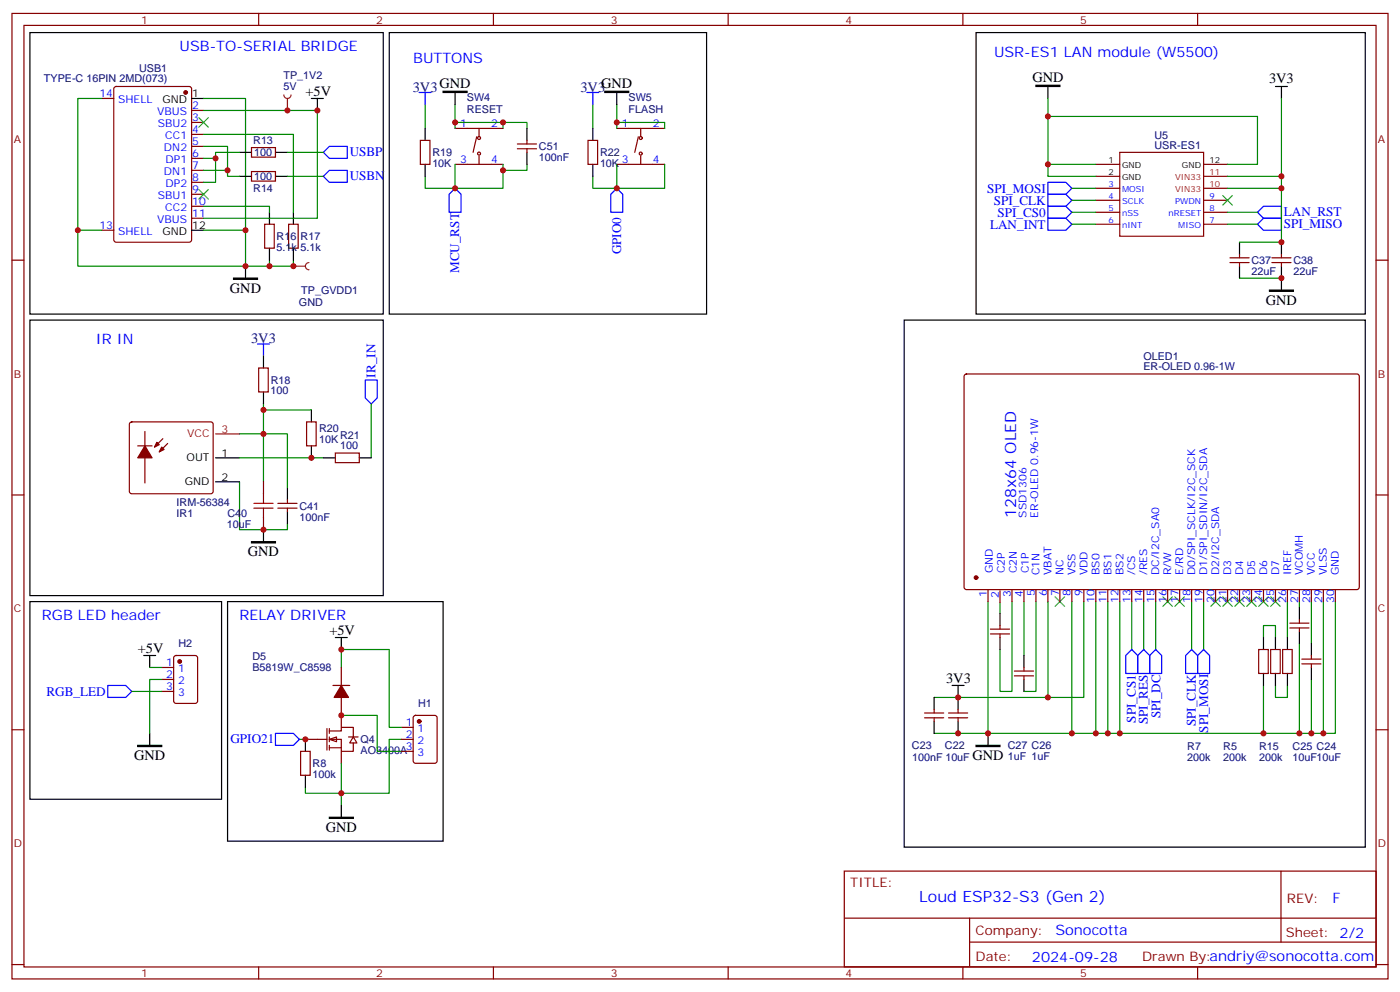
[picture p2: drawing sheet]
<svg xmlns="http://www.w3.org/2000/svg" width="412mm" height="292mm" viewBox="0 0 412 292" stroke-linecap="round" stroke-linejoin="round" font-family="sans-serif">
<g fill="none" stroke="#870000" stroke-width=".35">
<path d="M3.5 4h405.4v284.3h-405.4zM7.1 7.5h398.2v277.3h-398.2zM76.2 4v3.5M145.3 4v3.5M214.5 4v3.5M283.6 4v3.5M352.8 4v3.5M3.5 76.6h3.6M78 66h2.8v7.1h-2.8zM85 66h2.8v7.1h-2.8zM405.3 76.6h3.6M3.5 145.8h3.6"/>
<path d="M405.3 145.8h3.6M3.5 214.9h3.6M405.3 214.9h3.6M248.7 256.5h156.6v28.3h-156.6zM377.3 256.6v20.8M248.7 270.4h156.5M285.6 277.4h119.6M285.6 270.4v14.1M3.5 284.1h3.6M76.2 284.8v3.5M145.3 284.8v3.5M214.5 284.8v3.5"/>
<path d="M283.6 284.8v3.5M352.8 284.8v3.5M405.3 284.1h3.6"/>
</g>
<path d="M79.4 76.6v1.8h-7.1M86.4 76.6v1.8h-7M70.6 141.9v14.1h14.1v-1.8" fill="none" stroke="#008700" stroke-width=".35"/>
<path d="M79.4 62.5v3.5M79.4 73.1v3.5M86.4 62.5v3.5M86.4 73.1v3.5" fill="none" stroke="#000" stroke-width=".35"/>
<path d="M38.3 124.5l.5-.3h23.3l.5 .3 .2 .5v19.7l-.2 .5-.5 .2h-23.3l-.5-.2-.2-.5v-19.7z" fill="#fff" stroke="#870000" stroke-width=".35"/>
<g fill="none" stroke="#000" stroke-width=".35">
<path d="M8.8 9.6h104.1v82.9h-104.1zM287.5 9.6h114.7v82.9h-114.7zM56.4 29h3.6M308.7 25.5v3.5M375.7 25.5h3.5M377.5 25.5v3.5M56.4 67.8h3.6M72.3 78.4v3.5M365.1 71.3v3.6M365.1 78.4v3.5M377.5 71.3v3.6M377.5 78.4v7"/>
<path d="M8.8 94.3h104.1v81.1h-104.1zM77.6 104.8v3.6M77.6 115.4v3.6M63.5 134.8h7.1M91.7 120.7v3.5M91.7 131.3v3.5M95.2 134.8h3.6M105.8 134.8h3.6M63.5 141.9h7.1M77.6 156v3.5M84.7 143.7v3.5M84.7 150.7v3.5"/>
</g>
<path d="M63.5 127.8h7.1" fill="none" stroke="#f00" stroke-width=".35"/>
<g fill="#870000" stroke="#870000" stroke-width=".35">
<path d="M42.7 131.3l2.1 3.5h-4.2z"/>
<path d="M47.6 131.7l.7 .7-1.4 .7z"/>
<path d="M46.2 130.2l.7 .8-1.4 .7z"/>
<circle cx="54.7" cy="27.2" r=".53"/>
</g>
<g fill="none" stroke="#870000" stroke-width=".35">
<path d="M30 29h3.5M33.7 25.7l.5-.2h21.5l.7 .4v44.7l-.4 .7h-21.8l-.6-.4-.1-44.7zM56.4 32.5h3.6M56.4 36.1h3.6M56.4 39.6h3.6M56.4 43.1h3.6M56.4 46.6h3.6M56.4 50.2h3.6M56.4 53.7h3.6M56.4 57.2h3.6M322.8 48.4h7M322.8 51.9h7"/>
<path d="M322.8 55.5h7M322.8 59h7M329.8 44.9h24.7v24.7h-24.7zM354.5 48.4h7.1M354.5 51.9h7.1M354.5 55.5h7.1M354.5 59h7.1M30 67.8h3.5M56.4 60.7h3.6M56.4 64.3h3.6M322.8 62.5h7M322.8 66h7"/>
<path d="M354.5 62.5h7.1M354.5 66h7.1M362.3 77.3h5.6M362.3 75.9h5.6M365.1 74.9v1M365.1 77.3v1.1M374.6 77.3h5.7M374.6 75.9h5.7M377.5 74.9v1M377.5 77.3v1.1M76.2 108.4h2.8v7h-2.8zM40.6 131.3h4.2"/>
<path d="M42.7 127.1v15.1M48 129.2l-2.5 2.5M49.4 130.6l-2.5 2.5M90.3 124.2h2.8v7.1h-2.8zM98.8 133.4h7v2.8h-7zM77.6 141.9v3.5M77.6 152.5v3.5M81.8 148.2h5.7M81.8 149.6h5.7M84.7 147.2v1M84.7 149.6v1.1"/>
</g>
<path d="M305.2 25.1h7v.4h-7zM68.8 81.9h7v.4h-7zM373.9 85.4h7.1v.4h-7.1zM74.1 159.5h7v.4h-7z" fill="#000" stroke="#000" stroke-width=".35"/>
<g fill="none" stroke="#008700" stroke-width=".35">
<path d="M30 29h-7.1v38.8h7.1M60 29h12.3v38.8M60 32.5h33.5v31.8h-33.5M60 39.6h26.4v22.9M308.7 29v19.4h14.1M308.7 34.3h61.7v14.1h-8.8M377.5 29v22.9h-15.9M60 46.6h3.5M60 50.2h7M308.7 48.4v3.5h14.1M315.7 55.5h7.1M315.7 59h7.1"/>
<path d="M377.5 51.9v3.6h-15.9M377.5 55.5v15.8h-12.4M22.9 67.8v10.6h49.4v-10.6h-12.3M60 60.7h19.4v1.8M315.7 62.5h7.1M315.7 66h7.1M361.6 62.5h8.8M361.6 66h8.8M365.1 81.9h12.4M77.6 119v22.9M109.4 119v15.8M70.6 127.8h14.1v15.9"/>
<path d="M70.6 134.8h24.6M77.6 120.7h14.1"/>
</g>
<path d="M74.8 149.6h5.6M74.8 148.2h5.6M77.6 145.4v2.8M77.6 149.6v2.9" fill="none" stroke="#a10000" stroke-width=".35"/>
<path d="M95.2 44.9l1.8-1.8h5.3v3.5h-5.3zM95.2 51.9l1.8-1.7h5.3v3.5h-5.3zM308.7 53.7h5.3l1.7 1.8-1.7 1.7h-5.3zM308.7 57.2h5.3l1.7 1.8-1.7 1.7h-5.3zM308.7 60.7h5.3l1.7 1.8-1.7 1.8h-5.3zM308.7 64.3h5.3l1.7 1.7-1.7 1.8h-5.3zM370.4 66l1.8-1.7h5.3v3.5h-5.3zM370.4 62.5l1.8-1.8h5.3v3.6h-5.3zM75.8 101.3h3.6M77.6 101.3v3.5M107.6 111.9h3.5v5.3l-1.7 1.8-1.8-1.8z" fill="none" stroke="#00f" stroke-width=".35"/>
<path d="M58.6 34.6l2.8 2.9M61.4 34.6l-2.8 2.9M58.6 55.8l2.8 2.8M61.4 55.8l-2.8 2.8M360.2 57.6l2.8 2.8M363 57.6l-2.8 2.8" fill="none" stroke="#3c3" stroke-width=".35"/>
<path d="M86.4 78.4h3.6M91 77.3a1.06 1.06 0 0 0-1 1.1 1.06 1.06 0 0 0 1 1" fill="none" stroke="#8c2424" stroke-width=".35"/>
<circle cx="86.4" cy="78.4" r=".18" fill="#8c2424"/>
<g fill="none" stroke="#008700" stroke-width=".35">
<path d="M291 177.2v38.8h102.3v-38.8M294.6 177.5v3.2M298.1 177.2v26.4h-3.5v-12.3M301.6 177.2v15.8M305.2 177.2v26.4h-3.6M308.7 177.2v28.2h-33.5M315.7 177.2v38.8M319.3 177.2v28.2h-10.6M322.8 177.2v38.8M326.3 177.2v38.8M329.8 177.2v38.8M333.4 177.2v14.1"/>
<path d="M336.9 177.2v14.1M340.4 177.2v14.1M351 177.2v14.1M354.5 177.2v14.1M379.2 177.2v10.5M382.8 177.2v1.7M386.3 177.2v12.3M389.8 177.2v38.8M372.2 187.7v-3.5h3.5v3.5M382.8 189.5v26.5M275.2 216h15.8M372.2 201.9v14.1"/>
<path d="M375.7 201.9v3.5h3.5v-3.5M386.3 200.1v15.9"/>
</g>
<g fill="none" stroke="#000" stroke-width=".35">
<path d="M382.8 178.9v3.6M294.6 180.7v3.5M294.6 187.7v3.6M301.6 193v3.6M372.2 187.7v3.6M372.2 198.3v3.6M375.7 187.7v3.6M375.7 198.3v3.6M379.2 187.7v3.6M379.2 198.3v3.6M382.8 186v3.5M386.3 189.5v3.5"/>
<path d="M386.3 196.6v3.5M275.2 205.4v3.5M275.2 212.4v3.6M280.5 201.9h3.5M282.2 201.9v7M282.2 212.4v3.6M291 216v3.5M301.6 200.1v3.5"/>
</g>
<g fill="none" stroke="#870000" stroke-width=".35">
<path d="M284.2 110.3l.5-.2 115.3 .1 .4 .6-.1 62.4-.6 .4h-115.3l-.4-.7v-62.1zM291 173.6v3.6M294.6 174v3.5M298.1 173.6v3.6M301.6 173.6v3.6M305.2 173.6v3.6M308.7 173.6v3.6M312.2 173.6v3.6M315.7 173.6v3.6M319.3 173.6v3.6M322.8 173.6v3.6M326.3 173.6v3.6"/>
<path d="M329.8 173.6v3.6M333.4 173.6v3.6M336.9 173.6v3.6M340.4 173.6v3.6M344 173.6v3.6M347.5 173.6v3.6M351 173.6v3.6M354.5 173.6v3.6M358.1 173.6v3.6M361.6 173.6v3.6M365.1 173.6v3.6M368.7 173.6v3.6"/>
<path d="M372.2 173.6v3.6M375.7 173.6v3.6M379.2 173.6v3.6M382.8 173.6v3.6M386.3 173.6v3.6M389.8 173.6v3.6M393.3 173.6v3.6M291.7 186.7h5.7M291.7 185.3h5.7M294.6 184.2v1.1M294.6 186.7v1M298.8 199h5.6"/>
<path d="M298.8 197.6h5.6M301.6 196.6v1M301.6 199v1.1M370.8 191.3h2.8v7h-2.8zM374.3 191.3h2.8v7h-2.8zM377.8 191.3h2.8v7h-2.8zM379.9 183.5h5.7M379.9 184.9h5.7M382.8 182.5v1M382.8 184.9v1.1M383.5 194.1h5.6M383.5 195.5h5.6"/>
<path d="M386.3 193v1.1M386.3 195.5v1.1M272.3 211.4h5.7M272.3 210h5.7M275.2 208.9v1.1M275.2 211.4v1M279.4 211.4h5.6M279.4 210h5.6M282.2 208.9v1.1M282.2 211.4v1"/>
</g>
<g fill="none" stroke="#3c3" stroke-width=".35">
<path d="M310.8 175.8l2.8 2.8M313.6 175.8l-2.8 2.8M342.5 175.8l2.9 2.8M345.4 175.8l-2.9 2.8M346.1 175.8l2.8 2.8M348.9 175.8l-2.8 2.8M356.7 175.8l2.8 2.8M359.5 175.8l-2.8 2.8M360.2 175.8l2.8 2.8M363 175.8l-2.8 2.8M363.7 175.8l2.8 2.8M366.5 175.8l-2.8 2.8"/>
<path d="M367.2 175.8l2.9 2.8M370.1 175.8l-2.9 2.8M370.8 175.8l2.8 2.8M373.6 175.8l-2.8 2.8M374.3 175.8l2.8 2.8M377.1 175.8l-2.8 2.8"/>
</g>
<path d="M333.4 191.3l1.7 1.7v5.3h-3.5v-5.3zM336.9 191.3l1.8 1.7v5.3h-3.6v-5.3zM338.7 193l1.7-1.7 1.8 1.7v5.3h-3.5zM351 191.3l1.8 1.7v5.3h-3.6v-5.3zM354.5 191.3l1.8 1.7v5.3h-3.5v-5.3z" fill="none" stroke="#00f" stroke-width=".35"/>
<path d="M287.5 219.5h7.1v.4h-7.1z" fill="#000" stroke="#000" stroke-width=".35"/>
<circle cx="287.5" cy="170.1" r=".53" fill="#870000" stroke="#870000" stroke-width=".35"/>
<g fill="#fff" stroke="#870000" stroke-width=".35">
<path d="M97 217.7l2.1-.7v1.4z"/>
<path d="M104.1 217l1 1.8h-2.1z"/>
</g>
<g fill="none" stroke="#870000" stroke-width=".35">
<path d="M134.1 37.8h14.1M141.1 37.8v2.5M181.7 37.8h14.1M188.7 37.8v2.5M74.1 43.5h7v2.8h-7zM74.1 50.5h7v2.8h-7zM123.8 41.3h2.8v7.1h-2.8zM134.1 48.4h14.1M140.4 40.3l-1.1 4.6M141.1 45.9v2.5M152.4 43.8h5.6M152.4 42.4h5.6"/>
<path d="M155.2 41.3v1.1M155.2 43.8v1.1M173.2 41.3h2.8v7.1h-2.8zM181.7 48.4h14.1M188 40.3l-1 4.6M188.7 45.9v2.5M47.6 196.6h3.6M51.4 193.2l.5-.2h5.6l.7 .5v12.9l-.5 .7-5.8 .1-.7-.5v-13zM100.5 196.6v5.3M47.6 200.1h3.6M47.6 203.6h3.6M90 217.7h6.3"/>
<path d="M96.3 214.6v6.3M97 215.3h3.5v-1.1h3.6v2.8M97 217.7h3.5v3.6h3.6v-2.5M97 214.6v1.4M97 217v1.4M97 219.5v1.4M98.1 201.9h4.9M100.5 205.4v8.8M102.7 217h2.8M118.2 217.7h3.5M118.2 214.2h3.5M121.9 210.9l.5-.2h5.7l.6 .4 .1 13-.5 .6-5.9 .1-.6-.5-.1-12.9z"/>
<path d="M88.5 221.3h2.9v7h-2.9zM97 220.2h3.5M100.5 221.3v3.5M118.2 221.3h3.5"/>
<circle cx="141.1" cy="40.6" r=".44"/>
<circle cx="141.1" cy="45.2" r=".44"/>
<circle cx="188.7" cy="40.6" r=".44"/>
<circle cx="188.7" cy="45.2" r=".44"/>
</g>
<g fill="none" stroke="#008700" stroke-width=".35">
<path d="M125.2 30.8v7M134.1 36.1h14.1v1.7M134.1 30.8v7M148.2 36.1h7v1.7M174.6 30.8v7M181.7 36.1h14.1v1.7M181.7 30.8v7M60 43.1h7v8.8h3.6M70.6 44.9h-7.1v8.8h-3.5M84.7 44.9h10.5M84.7 51.9h10.5M125.2 51.9v3.6h8.9"/>
<path d="M134.1 48.4v7.1h14.1v-7.1M155.2 48.4v1.8h-7M174.6 51.9v3.6h7.1M181.7 48.4v7.1h14.1v-7.1M44.1 196.6h3.5M100.5 196.6v-5.3h14.2v22.9h3.5M38.8 203.6h8.8M47.6 200.1h-3.5v15.9M88.2 217.7h1.8M100.5 210.7h10.6v10.6h7.1M118.2 217.7h-3.5v15.9h-24.7v-1.8M100.5 224.8v12.3"/>
</g>
<g fill="none" stroke="#000" stroke-width=".35">
<path d="M114.7 9.6h93.4v82.9h-93.4zM91.7 29h3.5M93.5 29v3.5M125.2 37.8v3.5M134.1 27.2v3.6M155.2 37.8v3.5M174.6 37.8v3.5M181.7 27.2v3.6M70.6 44.9h3.5M70.6 51.9h3.5M81.1 44.9h3.6M81.1 51.9h3.6"/>
<path d="M125.2 48.4v3.5M155.2 44.9v3.5M174.6 48.4v3.5M266.3 94.3h135.9v155.2h-135.9zM8.8 177.2h56.5v58.2h-56.5zM67 177.2h63.5v70.5h-63.5zM42.3 193h3.6M44.1 193v3.6M98.8 187.7h3.5M100.5 187.7v3.6M44.1 216v3.5M90 217.7v3.6"/>
<path d="M90 228.3v3.5M100.5 237.1v3.6"/>
</g>
<g fill="#870000" stroke="#870000" stroke-width=".35">
<path d="M100.5 201.9l2.2 3.5h-4.3z"/>
<circle cx="123.5" cy="212.4" r=".53"/>
<circle cx="52.9" cy="194.8" r=".53"/>
</g>
<path d="M130.5 26.9h7.1v.3h-7.1zM178.2 26.9h7v.3h-7zM40.6 219.5h7v.4h-7zM97 240.7h7.1v.3h-7.1z" fill="#000" stroke="#000" stroke-width=".35"/>
<path d="M123.5 27.2h3.5M125.2 27.2v3.6M172.9 27.2h3.5M174.6 27.2v3.6M134.1 55.5l1.7 1.7v5.3h-3.5v-5.3zM181.7 55.5l1.7 1.7v5.3h-3.5v-5.3zM31.7 201.9h5.3l1.8 1.7-1.8 1.8h-5.3zM81.1 216h5.3l1.8 1.7-1.8 1.8h-5.3z" fill="none" stroke="#00f" stroke-width=".35"/>
<path d="M83.6 27.9a1.06 1.06 0 0 0 1.1 1.1 1.06 1.06 0 0 0 1-1.1M84.7 29v3.5" fill="none" stroke="#8c2424" stroke-width=".35"/>
<circle cx="84.7" cy="32.5" r=".18" fill="#8c2424"/>
<g fill="#c00">
<circle cx="79.4" cy="78.4" r=".88"/>
<circle cx="77.6" cy="156" r=".88"/>
<circle cx="77.6" cy="127.8" r=".88"/>
<circle cx="91.7" cy="134.8" r=".88"/>
<circle cx="77.6" cy="120.7" r=".88"/>
<circle cx="22.9" cy="67.8" r=".88"/>
<circle cx="72.3" cy="78.4" r=".88"/>
<circle cx="72.3" cy="67.8" r=".88"/>
<circle cx="63.5" cy="46.6" r=".88"/>
<circle cx="67" cy="50.2" r=".88"/>
<circle cx="308.7" cy="48.4" r=".88"/>
<circle cx="308.7" cy="34.3" r=".88"/>
<circle cx="377.5" cy="51.9" r=".88"/>
<circle cx="377.5" cy="55.5" r=".88"/>
<circle cx="377.5" cy="71.3" r=".88"/>
<circle cx="377.5" cy="81.9" r=".88"/>
<circle cx="86.4" cy="78.4" r=".88"/>
<circle cx="372.2" cy="216" r=".88"/>
<circle cx="329.8" cy="216" r=".88"/>
<circle cx="326.3" cy="216" r=".88"/>
<circle cx="322.8" cy="216" r=".88"/>
<circle cx="315.7" cy="216" r=".88"/>
<circle cx="308.7" cy="205.4" r=".88"/>
<circle cx="282.2" cy="205.4" r=".88"/>
<circle cx="282.2" cy="216" r=".88"/>
<circle cx="389.8" cy="216" r=".88"/>
<circle cx="386.3" cy="216" r=".88"/>
<circle cx="382.8" cy="216" r=".88"/>
<circle cx="291" cy="216" r=".88"/>
<circle cx="90" cy="217.7" r=".88"/>
<circle cx="100.5" cy="210.7" r=".88"/>
<circle cx="100.5" cy="191.3" r=".88"/>
<circle cx="100.5" cy="233.6" r=".88"/>
<circle cx="93.5" cy="32.5" r=".88"/>
<circle cx="148.2" cy="50.2" r=".88"/>
<circle cx="148.2" cy="36.1" r=".88"/>
<circle cx="134.1" cy="36.1" r=".88"/>
<circle cx="181.7" cy="36.1" r=".88"/>
<circle cx="134.1" cy="55.5" r=".88"/>
<circle cx="181.7" cy="55.5" r=".88"/>
<circle cx="84.7" cy="32.5" r=".88"/>
</g>
<g font-size="4.6" fill="#00f">
<text x="299.3" y="152.5" transform="rotate(-90 299.3 152.5)">128x64 OLED</text>
<text x="270.8" y="265.6">Loud ESP32-S3 (Gen 2)</text>
</g>
<g font-size="4.2" fill="#00f">
<text x="52.9" y="14.9">USB-TO-SERIAL BRIDGE</text>
<text x="292.8" y="16.7">USR-ES1 LAN module (W5500)</text>
<text x="121.7" y="18.4">BUTTONS</text>
<text x="28.2" y="101.3">IR IN</text>
<text x="12.3" y="182.5">RGB LED header</text>
<text x="70.6" y="182.5">RELAY DRIVER</text>
<text x="392.5" y="265.8">F</text>
<text x="310.9" y="275.4">Sonocotta</text>
<text x="304" y="283.2">2024-09-28</text>
</g>
<g font-size="4.2">
<text x="90" y="28.3">+5V</text>
<text x="129.5" y="25.8">GND</text>
<text x="177.1" y="25.8">GND</text>
<text x="304.1" y="24">GND</text>
<text x="373.8" y="24.3">3V3</text>
<text x="67.7" y="86.2">GND</text>
<text x="372.9" y="89.8">GND</text>
<text x="73" y="163.8">GND</text>
<text x="97" y="187">+5V</text>
<text x="40.6" y="192.3">+5V</text>
<text x="278.7" y="201.2">3V3</text>
<text x="39.5" y="223.9">GND</text>
<text x="286.5" y="223.9">GND</text>
<text x="96" y="245.1">GND</text>
</g>
<g font-size="4.2" fill="#000080">
<text x="121.6" y="26.9">3V3</text>
<text x="171" y="26.9">3V3</text>
<text x="74" y="101">3V3</text>
</g>
<g font-size="3.9" fill="#00f">
<text x="103" y="46">USBP</text>
<text x="103" y="53.1">USBN</text>
<text x="290.8" y="56.7">SPI_MOSI</text>
<text x="292.8" y="60.3">SPI_CLK</text>
<text x="293.8" y="63.8">SPI_CS0</text>
<text x="378.2" y="63.7">LAN_RST</text>
<text x="291.6" y="67.3">LAN_INT</text>
<text x="378.2" y="67.2">SPI_MISO</text>
<text x="183" y="74.9" transform="rotate(-90 183 74.9)">GPIO0</text>
<text x="135.3" y="80.4" transform="rotate(-90 135.3 80.4)">MCU_RST</text>
<text x="110.6" y="111.2" transform="rotate(-90 110.6 111.2)">IR_IN</text>
<text x="13.7" y="204.9">RGB_LED</text>
<text x="334.6" y="212.8" transform="rotate(-90 334.6 212.8)">SPI_CS1</text>
<text x="338.1" y="213.3" transform="rotate(-90 338.1 213.3)">SPI_RES</text>
<text x="341.8" y="211.6" transform="rotate(-90 341.8 211.6)">SPI_DC</text>
<text x="352.3" y="213.9" transform="rotate(-90 352.3 213.9)">SPI_CLK</text>
<text x="355.9" y="215.8" transform="rotate(-90 355.9 215.8)">SPI_MOSI</text>
<text x="67.9" y="218.9">GPIO21</text>
</g>
<g font-size="3.9" fill="#800">
<text x="250.5" y="261.1">TITLE:</text>
<text x="379.1" y="265.8">REV:</text>
<text x="287.4" y="275.3">Company:</text>
<text x="378.7" y="275.9">Sheet: 2/2</text>
<text x="287.4" y="283">Date:</text>
<text x="336.4" y="283.1">Drawn By:andriy@sonocotta.com</text>
</g>
<g font-size="3.2" fill="#800">
<text x="41.6" y="6.9">1</text>
<text x="110.8" y="6.9">2</text>
<text x="179.9" y="6.9">3</text>
<text x="249.1" y="6.9">4</text>
<text x="318.2" y="6.9">5</text>
<text x="4.1" y="42.1">A</text>
<text x="405.9" y="42.1">A</text>
<text x="4.1" y="111.2">B</text>
<text x="405.9" y="111.2">B</text>
<text x="4.1" y="180.3">C</text>
<text x="405.9" y="180.3">C</text>
<text x="4.1" y="249.5">D</text>
<text x="405.9" y="249.5">D</text>
<text x="41.6" y="287.8">1</text>
<text x="110.8" y="287.8">2</text>
<text x="179.9" y="287.8">3</text>
<text x="249.1" y="287.8">4</text>
<text x="318.2" y="287.8">5</text>
</g>
<g font-size="3.2" fill="#000080">
<text x="41" y="21.1">USB1</text>
<text x="83.5" y="23.4">TP_1V2</text>
<text x="12.9" y="24.2">TYPE-C 16PIN 2MD(073)</text>
<text x="83.5" y="26.6">5V</text>
<text x="137.5" y="29.8">SW4</text>
<text x="185.2" y="29.8">SW5</text>
<text x="137.5" y="33.2">RESET</text>
<text x="185.2" y="33.2">FLASH</text>
<text x="340.1" y="40.9">U5</text>
<text x="74.6" y="42.5">R13</text>
<text x="74.9" y="46">100</text>
<text x="127.4" y="46">R19</text>
<text x="158.7" y="47.5">100nF</text>
<text x="158.8" y="44.3">C51</text>
<text x="176.7" y="46">R22</text>
<text x="340.1" y="43.8">USR-ES1</text>
<text x="74.9" y="53.1">100</text>
<text x="127.4" y="49.2">10K</text>
<text x="176.7" y="49.2">10K</text>
<text x="74.6" y="56.6">R14</text>
<text x="81.5" y="70.7">R16</text>
<text x="88.5" y="70.7">R17</text>
<text x="81.5" y="73.9">5.1k 5.1k</text>
<text x="368.7" y="77.8">C37</text>
<text x="381" y="77.8">C38</text>
<text x="368.7" y="81">22uF</text>
<text x="381" y="81">22uF</text>
<text x="88.8" y="86.6">TP_GVDD1</text>
<text x="88.1" y="90.1">GND</text>
<text x="336.8" y="105.9">OLED1</text>
<text x="79.7" y="113">R18</text>
<text x="336.8" y="109.1">ER-OLED 0.96-1W</text>
<text x="79.7" y="116.1">100</text>
<text x="94" y="130.3">10K</text>
<text x="94" y="127.2">R20</text>
<text x="100.2" y="129.1">R21</text>
<text x="100.2" y="132.4">100</text>
<text x="52" y="148.9">IRM-56384</text>
<text x="52" y="152.1">IR1</text>
<text x="66.8" y="155.4">10uF</text>
<text x="67" y="152.1">C40</text>
<text x="88.2" y="153.3">100nF</text>
<text x="88.2" y="150.1">C41</text>
<text x="52.6" y="190.7">H2</text>
<text x="74.3" y="197.7">B5819W_C8598</text>
<text x="74.3" y="194.5">D5</text>
<text x="123.1" y="208.3">H1</text>
<text x="106.2" y="218.8">Q4</text>
<text x="268.6" y="220.6">C23</text>
<text x="278.4" y="220.6">C22</text>
<text x="296.8" y="220.6">C27 C26</text>
<text x="349.7" y="221">R7</text>
<text x="360.3" y="221">R5</text>
<text x="370.9" y="221">R15</text>
<text x="380.8" y="221">C25 C24</text>
<text x="92.1" y="225.9">R8</text>
<text x="106.2" y="222.1">AO3400A</text>
<text x="268.7" y="224.2">100nF 10uF</text>
<text x="296.8" y="223.9">1uF 1uF</text>
<text x="349.7" y="224.2">200k</text>
<text x="360.3" y="224.2">200k</text>
<text x="370.9" y="224.2">200k</text>
<text x="380.8" y="224.2">10uF10uF</text>
<text x="92.1" y="229.1">100k</text>
</g>
<g font-size="3.2" fill="#00f">
<text x="29.3" y="28.6">14</text>
<text x="34.8" y="30.4">SHELL</text>
<text x="46.3" y="33.9">VBUS</text>
<text x="56.6" y="32.2">2</text>
<text x="56.6" y="35.7">3</text>
<text x="46.5" y="37.5">SBU2</text>
<text x="48.7" y="41">CC1</text>
<text x="56.6" y="39.2">4</text>
<text x="135.6" y="37.5">1</text>
<text x="144.6" y="37.5">2</text>
<text x="183.2" y="37.5">1</text>
<text x="192.3" y="37.5">2</text>
<text x="48.3" y="44.5">DN2</text>
<text x="56.6" y="42.8">5</text>
<text x="56.6" y="46.3">6</text>
<text x="48.3" y="51.6">DN1</text>
<text x="48.8" y="48">DP1</text>
<text x="56.6" y="49.8">7</text>
<text x="56.6" y="53.3">8</text>
<text x="135.6" y="48">3</text>
<text x="144.6" y="48">4</text>
<text x="183.2" y="48">3</text>
<text x="192.3" y="48">4</text>
<text x="46.5" y="58.6">SBU1</text>
<text x="48.8" y="55.1">DP2</text>
<text x="56.6" y="56.9">9</text>
<text x="46.3" y="65.7">VBUS</text>
<text x="48.7" y="62.2">CC2</text>
<text x="56.6" y="60.4">10</text>
<text x="56.6" y="63.9">11</text>
<text x="29.3" y="67.5">13</text>
<text x="34.8" y="69.2">SHELL</text>
<text x="302.3" y="152.5" transform="rotate(-90 302.3 152.5)">SSD1306</text>
<text x="305.9" y="152.5" transform="rotate(-90 305.9 152.5)">ER-OLED 0.96-1W</text>
<text x="292.5" y="168.8" transform="rotate(-90 292.5 168.8)">GND</text>
<text x="296" y="168.8" transform="rotate(-90 296 168.8)">C2P</text>
<text x="299.5" y="168.8" transform="rotate(-90 299.5 168.8)">C2N</text>
<text x="303" y="168.8" transform="rotate(-90 303 168.8)">C1P</text>
<text x="306.2" y="169.4" transform="rotate(-90 306.2 169.4)">C1N</text>
<text x="309.7" y="169.4" transform="rotate(-90 309.7 169.4)">VBAT</text>
<text x="313.3" y="169.4" transform="rotate(-90 313.3 169.4)">NC</text>
<text x="316.8" y="169.4" transform="rotate(-90 316.8 169.4)">VSS</text>
<text x="320.3" y="169.4" transform="rotate(-90 320.3 169.4)">VDD</text>
<text x="323.8" y="169.4" transform="rotate(-90 323.8 169.4)">BS0</text>
<text x="327.4" y="169.4" transform="rotate(-90 327.4 169.4)">BS1</text>
<text x="330.9" y="169.4" transform="rotate(-90 330.9 169.4)">BS2</text>
<text x="334.4" y="169.4" transform="rotate(-90 334.4 169.4)">/CS</text>
<text x="338" y="169.4" transform="rotate(-90 338 169.4)">/RES</text>
<text x="341.5" y="169.4" transform="rotate(-90 341.5 169.4)">DC/I2C_SA0</text>
<text x="345" y="169.4" transform="rotate(-90 345 169.4)">R/W</text>
<text x="348.5" y="169.4" transform="rotate(-90 348.5 169.4)">E/RD</text>
<text x="352.1" y="169.4" transform="rotate(-90 352.1 169.4)">D0/SPI_SCLK/I2C_SCK</text>
<text x="355.6" y="169.4" transform="rotate(-90 355.6 169.4)">D1/SPI_SDIN/I2C_SDA</text>
<text x="359.1" y="169.4" transform="rotate(-90 359.1 169.4)">D2/I2C_SDA</text>
<text x="362.7" y="169.4" transform="rotate(-90 362.7 169.4)">D3</text>
<text x="366.2" y="169.4" transform="rotate(-90 366.2 169.4)">D4</text>
<text x="369.7" y="169.4" transform="rotate(-90 369.7 169.4)">D5</text>
<text x="373.2" y="169.4" transform="rotate(-90 373.2 169.4)">D6</text>
<text x="376.8" y="169.4" transform="rotate(-90 376.8 169.4)">D7</text>
<text x="380.3" y="169.4" transform="rotate(-90 380.3 169.4)">IREF</text>
<text x="383.8" y="169.4" transform="rotate(-90 383.8 169.4)">VCOMH</text>
<text x="387.3" y="169.4" transform="rotate(-90 387.3 169.4)">VCC</text>
<text x="390.9" y="169.4" transform="rotate(-90 390.9 169.4)">VLSS</text>
<text x="394.4" y="169.4" transform="rotate(-90 394.4 169.4)">GND</text>
<text x="290.7" y="175.8" transform="rotate(-90 290.7 175.8)">1</text>
<text x="294.2" y="176.2" transform="rotate(-90 294.2 176.2)">2</text>
<text x="297.7" y="175.8" transform="rotate(-90 297.7 175.8)">3</text>
<text x="301.3" y="175.8" transform="rotate(-90 301.3 175.8)">4</text>
<text x="304.8" y="175.7" transform="rotate(-90 304.8 175.7)">5</text>
<text x="308.3" y="175.7" transform="rotate(-90 308.3 175.7)">6</text>
<text x="311.9" y="175.7" transform="rotate(-90 311.9 175.7)">7</text>
<text x="315.4" y="175.7" transform="rotate(-90 315.4 175.7)">8</text>
<text x="318.9" y="175.7" transform="rotate(-90 318.9 175.7)">9</text>
<text x="322.4" y="177.7" transform="rotate(-90 322.4 177.7)">10</text>
<text x="326" y="177.7" transform="rotate(-90 326 177.7)">11</text>
<text x="329.5" y="177.7" transform="rotate(-90 329.5 177.7)">12</text>
<text x="333" y="177.7" transform="rotate(-90 333 177.7)">13</text>
<text x="336.5" y="177.7" transform="rotate(-90 336.5 177.7)">14</text>
<text x="340.1" y="177.7" transform="rotate(-90 340.1 177.7)">15</text>
<text x="343.6" y="177.7" transform="rotate(-90 343.6 177.7)">16</text>
<text x="347.1" y="177.7" transform="rotate(-90 347.1 177.7)">17</text>
<text x="350.7" y="177.7" transform="rotate(-90 350.7 177.7)">18</text>
<text x="354.2" y="177.7" transform="rotate(-90 354.2 177.7)">19</text>
<text x="357.7" y="177.7" transform="rotate(-90 357.7 177.7)">20</text>
<text x="361.2" y="177.7" transform="rotate(-90 361.2 177.7)">21</text>
<text x="364.8" y="177.7" transform="rotate(-90 364.8 177.7)">22</text>
<text x="368.3" y="177.7" transform="rotate(-90 368.3 177.7)">23</text>
<text x="371.8" y="177.7" transform="rotate(-90 371.8 177.7)">24</text>
<text x="375.4" y="177.7" transform="rotate(-90 375.4 177.7)">25</text>
<text x="378.9" y="177.7" transform="rotate(-90 378.9 177.7)">26</text>
<text x="382.4" y="177.7" transform="rotate(-90 382.4 177.7)">27</text>
<text x="385.9" y="177.7" transform="rotate(-90 385.9 177.7)">28</text>
<text x="389.5" y="177.7" transform="rotate(-90 389.5 177.7)">29</text>
<text x="393" y="177.7" transform="rotate(-90 393 177.7)">30</text>
<text x="49" y="196.2">1</text>
<text x="52.5" y="198">1</text>
<text x="49" y="199.7">2</text>
<text x="49" y="203.3">3</text>
<text x="52.5" y="201.5">2</text>
<text x="52.5" y="205">3</text>
<text x="119.5" y="213.9">1</text>
<text x="123" y="215.6">1</text>
<text x="119.5" y="217.4">2</text>
<text x="119.5" y="220.9">3</text>
<text x="123" y="219.1">2</text>
<text x="123" y="222.7">3</text>
</g>
<g font-size="3.2">
<text x="56.6" y="28.6">1</text>
<text x="47.9" y="30.4">GND</text>
<text x="47.9" y="69.2">GND</text>
<text x="56.6" y="67.5">12</text>
<text x="55" y="135.9">OUT</text>
<text x="65.3" y="134.5">1</text>
<text x="54.5" y="142.9">GND</text>
<text x="65.3" y="141.5">2</text>
</g>
<g font-size="3.2" fill="#f00">
<text x="55.1" y="128.8">VCC</text>
<text x="65.3" y="127.4">3</text>
</g>
<g font-size="2.5">
<text x="326.5" y="48">1</text>
<text x="326.5" y="51.6">2</text>
<text x="330.6" y="49.5">GND</text>
<text x="330.6" y="53">GND</text>
<text x="348.2" y="49.5">GND</text>
<text x="356.3" y="48">12</text>
</g>
<g font-size="2.5" fill="#f00">
<text x="346.1" y="53">VIN33</text>
<text x="356.3" y="51.6">11</text>
<text x="346.1" y="56.5">VIN33</text>
<text x="356.3" y="55.1">10</text>
</g>
<g font-size="2.5" fill="#00f">
<text x="326.5" y="55.1">3</text>
<text x="326.5" y="58.6">4</text>
<text x="330.6" y="56.5">MOSI</text>
<text x="356.3" y="58.6">9</text>
<text x="326.5" y="62.2">5</text>
<text x="326.5" y="65.7">6</text>
<text x="330.6" y="60">SCLK</text>
<text x="330.6" y="63.6">nSS</text>
<text x="344.2" y="63.6">nRESET</text>
<text x="346.2" y="60">PWDN</text>
<text x="356.3" y="65.7">7</text>
<text x="356.3" y="62.2">8</text>
<text x="330.6" y="67.1">nINT</text>
<text x="347.1" y="67.1">MISO</text>
</g>
</svg>
